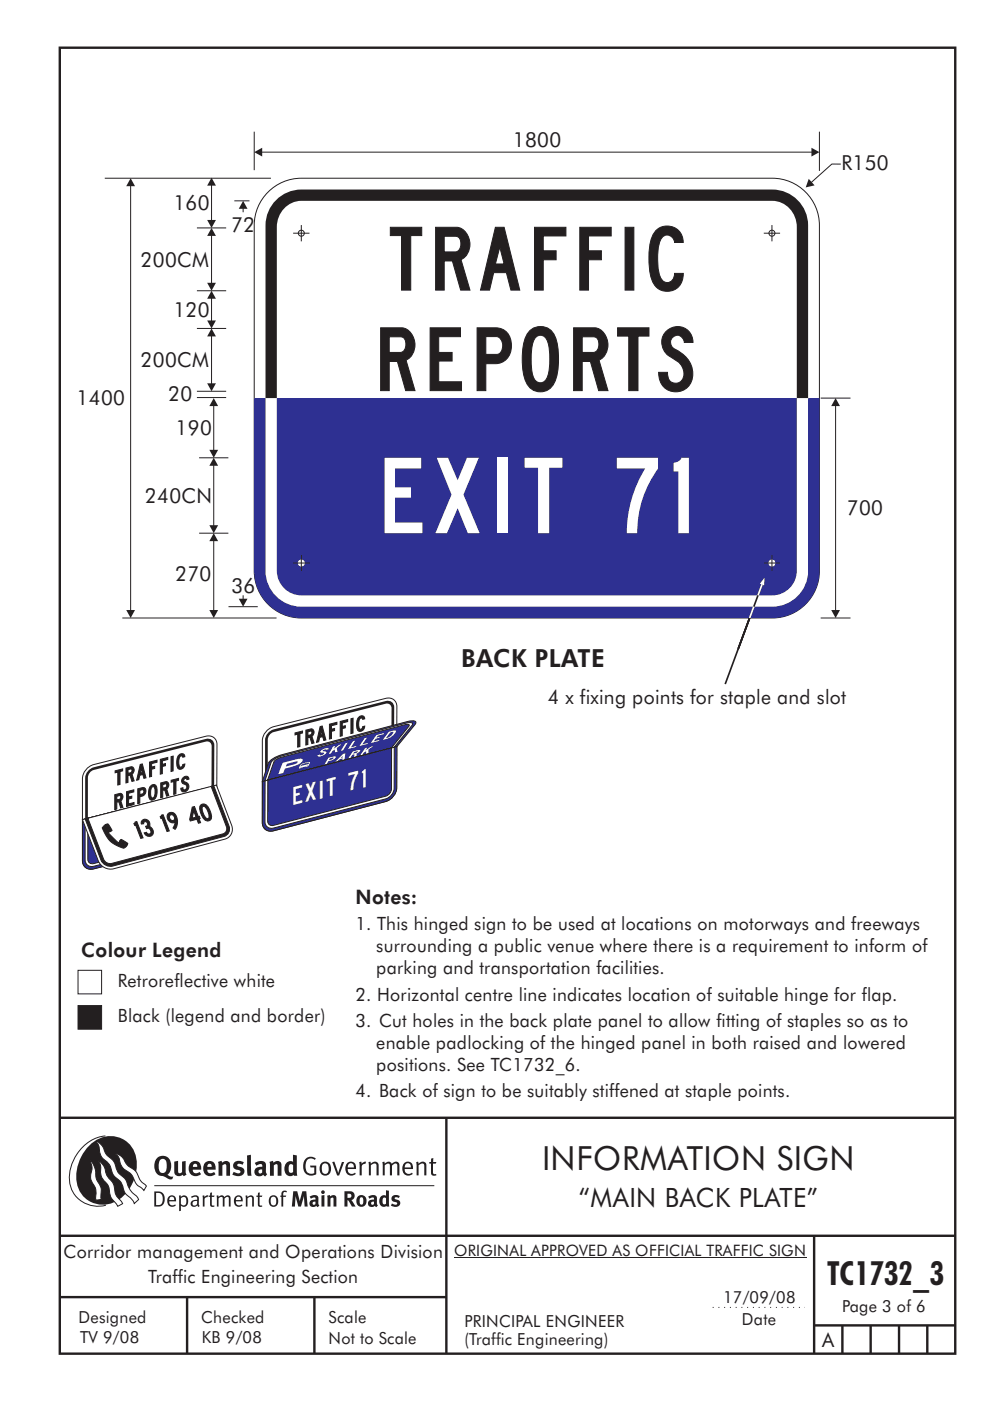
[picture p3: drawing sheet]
<svg xmlns="http://www.w3.org/2000/svg" width="210mm" height="297mm" viewBox="0 0 210 297" stroke-linecap="round" stroke-linejoin="round" font-family="sans-serif">
<g fill="none" stroke="#231f20" stroke-width=".51">
<path d="M12.7 10.1h189.9v276.9h-189.9zM12.7 237h189.8M94.7 236.9v50.1M12.7 262h190M12.7 275h82M39.7 275v12M66.7 275v12M172.7 262v25M172.7 281h30M178.7 281v6M184.7 281v6M190.7 281v6"/>
<path d="M196.7 281v6"/>
</g>
<path d="M151.2 277.2h19.5" fill="none" stroke="#231f20" stroke-width=".21" stroke-dasharray=".2 1" stroke-linecap="butt"/>
<path d="M96.3 266.7h74.7" fill="none" stroke="#231f20" stroke-width=".21"/>
<g fill="#231f20">
<path d="M64.9 245.6a1.61 1.61 0 0 1 2.1 0l-.2 .3a1.17 1.17 0 0 0-1.4-.2 1.17 1.17 0 0 0-.6 1.3 1.42 1.42 0 0 0 1.2 1.9l.7-.2v-1.2h-.8l-.1-.4h1.3v1.8a1.82 1.82 0 0 1-2.2 0 1.82 1.82 0 0 1-.6-2.1l.2-.7z" fill-rule="evenodd"/>
<path d="M68.2 246.5a1.77 1.77 0 0 0 .4 2.7 1.39 1.39 0 0 0 1.4-.5 1.39 1.39 0 0 0 .2-1.5 1.19 1.19 0 0 0-2-.7zM68.5 246.8a.83 .83 0 0 1 1 .1 .83 .83 0 0 1 .2 1 .75 .75 0 0 1-.6 1 .75 .75 0 0 1-.8-.8v-1z" fill-rule="evenodd"/>
<path d="M70.5 246.4l.4-.1 .8 2.4 .8-2.3h.5l-1.1 2.8h-.4z" fill-rule="evenodd"/>
<path d="M73.6 246.7a1.74 1.74 0 0 0 .5 2.5h.9l.5-.3-.2-.3a.89 .89 0 0 1-1.1 .2 .89 .89 0 0 1-.4-.9h1.7a1.15 1.15 0 0 0-.5-1.4 1.15 1.15 0 0 0-1.4 .2zM73.9 246.9a.67 .67 0 0 1 .9-.2 .67 .67 0 0 1 .3 .8h-1.3z" fill-rule="evenodd"/>
<path d="M76.2 246.4l.4-.1 .1 .4 .5-.4h.4l-.1 .5a.61 .61 0 0 0-.8 .6v1.8h-.4z" fill-rule="evenodd"/>
<path d="M78.1 246.4l.4-.1 .2 .4a.89 .89 0 0 1 .9-.4 .89 .89 0 0 1 .7 .7v2.2h-.4v-2.2l-.1-.2-.4-.1-.7 .4v2.1h-.5z" fill-rule="evenodd"/>
<path d="M81.1 246.4l.4-.1 .1 .4a.83 .83 0 0 1 .8-.4 .83 .83 0 0 1 .7 .5 .86 .86 0 0 1 .9-.5 .86 .86 0 0 1 .7 .7v2.2h-.4l-.1-2.3a.5 .5 0 0 0-.8 0l-.3 .2v2.1h-.4v-2.2l-.4-.3-.7 .4v2.1h-.4z" fill-rule="evenodd"/>
<path d="M85.7 246.7a1.74 1.74 0 0 0 .5 2.5h.9l.4-.3-.1-.3a.89 .89 0 0 1-1.1 .2 .89 .89 0 0 1-.5-.9h1.8a1.15 1.15 0 0 0-.5-1.4 1.15 1.15 0 0 0-1.4 .2zM86 246.9a.67 .67 0 0 1 .9-.2 .67 .67 0 0 1 .3 .8h-1.4z" fill-rule="evenodd"/>
<path d="M88.2 246.4l.5-.1 .1 .4a.89 .89 0 0 1 .9-.4 .89 .89 0 0 1 .7 .7v2.2h-.4v-2.2l-.1-.2-.3-.1-.8 .4v2.1h-.4z" fill-rule="evenodd"/>
<path d="M91.4 245.6l.5-.1v.9h.7l-.2 .3h-.6l.1 2.1 .1 .1h.5l.1 .3a.71 .71 0 0 1-1.2-.6v-1.9h-.3v-.3h.3z" fill-rule="evenodd"/>
<path d="M37 246.3l.8-.2v2a.46 .46 0 0 0 .2 .6 .46 .46 0 0 0 .6-.2v-2.2l.8-.2v2.4l.2 .5-.6 .4-.2-.3a1.03 1.03 0 0 1-1.2 .2 1.03 1.03 0 0 1-.6-1.1z" fill-rule="evenodd"/>
<path d="M40.4 246.6a1.64 1.64 0 0 0 0 2.3 1.64 1.64 0 0 0 2.3 0l-.4-.4a.78 .78 0 0 1-.9 .3 .78 .78 0 0 1-.5-.8h1.8a1.37 1.37 0 0 0-.6-1.6 1.37 1.37 0 0 0-1.7 .2zM41 246.9a.48 .48 0 0 1 .7-.1 .48 .48 0 0 1 .1 .6h-.9z" fill-rule="evenodd"/>
<path d="M43.5 246.6a1.65 1.65 0 0 0-.2 2 1.65 1.65 0 0 0 1.9 .7l.5-.4-.3-.4a.78 .78 0 0 1-.9 .3 .78 .78 0 0 1-.5-.8h1.7a1.37 1.37 0 0 0-.5-1.6 1.37 1.37 0 0 0-1.7 .2zM44.1 246.9a.48 .48 0 0 1 .6-.1 .48 .48 0 0 1 .2 .6h-.9z" fill-rule="evenodd"/>
<path d="M46.2 246.3l.8-.2 .1 .4a.95 .95 0 0 1 1-.3 .95 .95 0 0 1 .7 .8v2.3h-.8v-2.3l-.3-.2-.5 .3v2.2h-.8z" fill-rule="evenodd"/>
<path d="M49.6 246.5a1.73 1.73 0 0 1 2.1-.1l-.2 .6-.6-.2a.42 .42 0 0 0-.6 .2l.2 .3a1.23 1.23 0 0 1 1.4 1 1.47 1.47 0 0 1-2.3 .9l-.3-.2 .3-.6 .7 .3a.47 .47 0 0 0 .7-.3 .87 .87 0 0 0-1-.5l-.4-.2-.1-.4z" fill-rule="evenodd"/>
<path d="M54 246.6l.4 .6 .3-.2a.62 .62 0 0 1 .9 0v.4a1.21 1.21 0 0 0-1.3 .3 1.21 1.21 0 0 0-.2 1.3 1.19 1.19 0 0 0 1.7 .1l.5 .3 .4-.5-.3-.3v-1.4a.96 .96 0 0 0-1.3-1zM55 248l.6-.1v.7a.43 .43 0 0 1-.7 .1 .43 .43 0 0 1 .1-.7z" fill-rule="evenodd"/>
<path d="M57.1 246.3l.8-.2 .1 .4a.95 .95 0 0 1 1-.3 .95 .95 0 0 1 .7 .8v2.3h-.8v-2.3l-.3-.2-.5 .3v2.2h-.8z" fill-rule="evenodd"/>
<path d="M62.1 244.8l.1 1.5a1.29 1.29 0 0 0-1.4 .2 1.29 1.29 0 0 0-.5 1.3 1.24 1.24 0 0 0 .5 1.4 1.24 1.24 0 0 0 1.5-.1v.2h.8l-.1-4.3zM61.5 246.9l.4-.1 .3 .2v1.5l-.3 .1a.48 .48 0 0 1-.7-.4 1.52 1.52 0 0 1 .3-1.3z" fill-rule="evenodd"/>
<path d="M52.4 245l.8-.2 .2 4.5h-.8l-.1-.2z" fill-rule="evenodd"/>
</g>
<path d="M22.4 240.8a9 9 0 0 0-7.4 10.9 6.2 6.2 0 0 0 7.5 3.8M32.7 251.4h59.4" fill="none" stroke="#231f20" stroke-width=".21"/>
<path d="M19.1 242.7a5.7 5.7 0 0 1 6.5-1.4 5.7 5.7 0 0 1 3.4 5.7 8.6 8.6 0 0 1-6.2 8.3 5.7 5.7 0 0 1-6.6-7 9.9 9.9 0 0 1 2.9-5.6z" fill-rule="evenodd" fill="#231f20"/>
<path d="M24.4 244.5a3.1 3.1 0 0 1 2.3 2.2l.8 .7a3.2 3.2 0 0 1 2 2.4l.4 .6 1.2 1.1-.6 .9-.2-.3a3.5 3.5 0 0 1-1.9-2.1 3.8 3.8 0 0 0-2.1-2.1 3.5 3.5 0 0 1-1-2.3zM20.4 241.9a3.4 3.4 0 0 1 1.9 2.5l.7 .8a3.3 3.3 0 0 1 1.7 2.6 4.4 4.4 0 0 0 1.7 2l.3 .3a6.1 6.1 0 0 0 2.4 3.7l.3 .5-.9 .9a6.1 6.1 0 0 0-2-2.2l-.3-.8a3.6 3.6 0 0 0-1.9-2.8l-.6-1a3.6 3.6 0 0 0-1.9-2.8 3.7 3.7 0 0 1-.8-2.4zM21 246.1a3.4 3.4 0 0 1 1.5 2.7l.6 1a3.8 3.8 0 0 1 1.3 3.1l.4 .7 1.2 1.6-1 .6-.5-.8a3.2 3.2 0 0 1-1.3-2.8 4.3 4.3 0 0 0-1.4-2.2 4.7 4.7 0 0 1-.5-2.9zM19.2 246.1a5.1 5.1 0 0 1 1.2 3.7l.3 .7a3.1 3.1 0 0 1 .7 3l.1 .8-1.2 .2v-.8a3.5 3.5 0 0 0-.9-3.2 3.6 3.6 0 0 1 .1-2.6z" fill-rule="evenodd" fill="#fff" stroke="#231f20" stroke-width=".21"/>
<g fill="#231f20">
<path d="M33.3 245.5a2.51 2.51 0 0 0 .5 3.7l.7 .1a2.79 2.79 0 0 0 2 .7l.3-.5h-.6l-.7-.4a2.56 2.56 0 0 0 0-3.8 1.83 1.83 0 0 0-2.2 .2zM34 245.9a.87 .87 0 0 1 1 0 .87 .87 0 0 1 .4 .9v.4a1.17 1.17 0 0 1-.9 1.5l-.3-.1a2.38 2.38 0 0 1-.2-2.7z" fill-rule="evenodd"/>
<path d="M33.1 252.9v2.6a1.12 1.12 0 0 0 1.2-.3 1.12 1.12 0 0 0 .2-1.2l-.1-.5-.3-.4zM32.7 252.6h1.1a1.67 1.67 0 0 1 1.1 1.7 1.67 1.67 0 0 1-1.2 1.5h-1zM36 253.9l-.1 .5h1.1a.55 .55 0 0 0-.3-.6 .55 .55 0 0 0-.7 .1zM35.8 253.7a.95 .95 0 0 1 1.1-.1 .95 .95 0 0 1 .4 1.1h-1.4a.72 .72 0 0 0 .4 .8 .72 .72 0 0 0 .9-.2l.1 .3a1.15 1.15 0 0 1-1.5 0 1.15 1.15 0 0 1-.3-1.5zM38.4 254.1v1.2a.7 .7 0 0 0 .9 .1 .7 .7 0 0 0 .2-.9 .61 .61 0 0 0-.4-.7 .61 .61 0 0 0-.7 .3zM38 253.5l.3-.1v.4a.95 .95 0 0 1 1.3-.2 .95 .95 0 0 1 .3 1.2 .92 .92 0 0 1-.5 1 .92 .92 0 0 1-1-.2v1.1l-.4 .1zM40.9 254.8a.5 .5 0 0 0 .2 .8 .5 .5 0 0 0 .7-.4v-.6zM40.5 253.7a1 1 0 0 1 1.7 .3v1.4l.2 .2-.2 .3-.4-.3a.78 .78 0 0 1-1.3-.1 .78 .78 0 0 1 .8-1.1h.5a.58 .58 0 0 0-.3-.7 .58 .58 0 0 0-.7 .3zM42.9 253.5l.4-.1 .1 .4 .3-.3 .5-.1-.2 .4a.52 .52 0 0 0-.6 .6v1.4h-.4zM44.6 252.9l.4-.1-.1 .7h.6l-.1 .3h-.5v1.5a.35 .35 0 0 0 .5 .3l.1 .2a.57 .57 0 0 1-.6 .1 .57 .57 0 0 1-.3-.5v-1.6h-.3v-.3h.3zM45.9 253.5l.4-.1 .1 .4 .2-.2a.64 .64 0 0 1 1 .2 .7 .7 0 0 1 .7-.4 .7 .7 0 0 1 .6 .7v1.7h-.4v-1.7l-.3-.3-.6 .3v1.7h-.3v-1.6a.38 .38 0 0 0-.3-.5 .38 .38 0 0 0-.5 .2l-.1 .2v1.7h-.4zM50.2 253.9l-.2 .5h1.1a.55 .55 0 0 0-.2-.6 .55 .55 0 0 0-.7 .1zM49.9 253.7a.95 .95 0 0 1 1.2-.1 .95 .95 0 0 1 .4 1.1h-1.5a.72 .72 0 0 0 .4 .8 .72 .72 0 0 0 .9-.2l.1 .3a1.15 1.15 0 0 1-1.5 0 1.15 1.15 0 0 1-.2-1.5zM52.1 253.5l.3-.1 .1 .4a.72 .72 0 0 1 .8-.4 .72 .72 0 0 1 .6 .6v1.8h-.4v-1.6a.45 .45 0 0 0-.3-.5 .45 .45 0 0 0-.6 .3l-.1 .1v1.7h-.4zM54.7 252.9l.4-.1v.7h.5l-.1 .3h-.4v1.5a.35 .35 0 0 0 .5 .3v.2a.57 .57 0 0 1-.6 .1 .57 .57 0 0 1-.3-.5v-1.6h-.3v-.3h.3zM57.6 253.9l-.2 .7a.65 .65 0 0 0 .2 .8 .65 .65 0 0 0 .9-.2l.1-.1a.93 .93 0 0 0-.8-1.4zM57.3 253.7a1.12 1.12 0 0 1 1.4 .1 1.12 1.12 0 0 1 .2 1.4 1.01 1.01 0 0 1-1.2 .6 1.01 1.01 0 0 1-.7-1.2zM59.9 252.6l.5-.2 .5 .2-.2 .2-.3-.1-.3 .2v.6h.6l-.1 .3h-.5v2h-.4v-2h-.2v-.3h.2zM62.2 252.6l-.3 3.2h.6l.2-2.3 .6 2.3h.5l.7-2.3 .1 2.3h.7l-.3-3.2h-.9l-.5 2.1-.6-2.1zM65.7 253.7l.2 .5a.51 .51 0 0 1 .6-.4 .51 .51 0 0 1 .4 .4v.1a.88 .88 0 0 0-1.1 .4 .88 .88 0 0 0 .2 1.1 .9 .9 0 0 0 1.1-.2l.3 .3 .3-.3-.2-.3v-1.1a.87 .87 0 0 0-.5-.8 .87 .87 0 0 0-.9 .1zM66.4 254.8h.5v.5l-.2 .1h-.2l-.2-.1zM68.2 253.5v2.3h.6v-2.4zM68.1 252.8a.4 .4 0 0 0 .8 0 .4 .4 0 0 0-.8 0zM69.4 253.5l.1 2.3h.6v-1.7a.33 .33 0 0 1 .4-.2 .33 .33 0 0 1 .2 .4v1.5h.7v-1.7a.75 .75 0 0 0-.6-.7 .75 .75 0 0 0-.8 .3l-.1-.3zM73.1 252.6v3.2h.6v-1.3l.3 .2 .6 1.1h.8l-.9-1.4a.94 .94 0 0 0 .7-1 .94 .94 0 0 0-.9-.8zM73.7 253.1a.51 .51 0 0 1 .7 .1 .51 .51 0 0 1-.2 .7l-.5 .1zM75.9 253.7a1.19 1.19 0 0 0-.1 1.7 1.19 1.19 0 0 0 1.7 0 1.19 1.19 0 0 0 0-1.6 1.19 1.19 0 0 0-1.6-.1zM76.5 253.9l.2-.1a.99 .99 0 0 1 0 1.6 1.06 1.06 0 0 1-.2-1.5zM78.1 253.7l.3 .5a.51 .51 0 0 1 .5-.4 .51 .51 0 0 1 .4 .4v.1a.88 .88 0 0 0-1.1 .4 .88 .88 0 0 0 .2 1.1 .9 .9 0 0 0 1.1-.2l.3 .3 .4-.3-.2-.3v-1.1a.87 .87 0 0 0-.5-.8 .87 .87 0 0 0-1 .1zM78.8 254.8h.5v.5l-.1 .1h-.3l-.2-.1zM81.9 252.4v1.1a1.2 1.2 0 0 0-1.4 .6 1.2 1.2 0 0 0 .2 1.4l.5 .4 .8-.2v.1h.6l-.1-3.3zM81.4 253.9l.5 .2-.1 1.1a.46 .46 0 0 1-.6 0 .46 .46 0 0 1-.1-.5zM83.3 253.6a.79 .79 0 0 0-.2 .9 .79 .79 0 0 0 .9 .4 .33 .33 0 0 1 .1 .5 .33 .33 0 0 1-.5 0l-.5-.2-.2 .4a1.15 1.15 0 0 0 1.2 .3 1.15 1.15 0 0 0 .8-1 1.49 1.49 0 0 0-1.2-.8 .4 .4 0 0 1 .3-.3 .4 .4 0 0 1 .4 .1l.2 .1 .2-.4a1.47 1.47 0 0 0-1.5 0z" fill-rule="evenodd"/>
</g>
<path d="M16.5 213.2h5v5h-5z" fill-rule="evenodd" fill="#231f20" stroke="#231f20" stroke-width=".21"/>
<g fill="#fff" stroke="#231f20" stroke-width=".21">
<path d="M16.5 205.7h5v5h-5z" fill-rule="evenodd"/>
<path d="M56.5 155a4.1 4.1 0 0 1 2.6-1.2l20.6-5.2a6.4 6.4 0 0 1 3.3-.5 1.73 1.73 0 0 1 1.2 1.7l-.1 15.3a5.7 5.7 0 0 1-.5 3.5 3.8 3.8 0 0 1-2.9 1.6l-20.5 5.4a6.6 6.6 0 0 1-3.4 .5 1.72 1.72 0 0 1-1.2-1.7v-15.4a5.8 5.8 0 0 1 .6-3.6z" fill-rule="evenodd"/>
</g>
<path d="M57.1 155.1a7 7 0 0 1 3.1-1l19.5-4.9a5.9 5.9 0 0 1 3-.6 1.53 1.53 0 0 1 .9 2v8l-27.4 7v-8.1a2.6 2.6 0 0 1 .9-2.4z" fill-rule="evenodd" fill="#231f20"/>
<path d="M57.3 155.7l.7-.5 23.8-6a.95 .95 0 0 1 1.2 1v9.2l-26.2 6.8v-8.7a2.11 2.11 0 0 1 .5-1.8z" fill-rule="evenodd" fill="#fff"/>
<g fill="#231f20">
<path d="M62.6 155.4l1.6-.4v.4l-.6 .2v2.7l-.5 .1v-2.7l-.5 .1z"/>
<path d="M69.9 153.5l1.6-.4v.5l-1.2 .3v.7l.7-.2v.5l-.7 .2v1.5l-.4 .1z"/>
<path d="M72.2 153l1.5-.4v.4l-1.1 .3v.7l.6-.1v.4l-.6 .2v1.5l-.4 .1z"/>
<path d="M74.4 152.4l.5-.1v3.1l-.5 .1z"/>
<path d="M76.1 152l.5-.2a.59 .59 0 0 1 .8 .6l-.5 .1-.2-.3a1.22 1.22 0 0 0-.6 1.6l.2 .7 .3 .1 .3-.5 .5-.2a.88 .88 0 0 1-.9 1.1 .88 .88 0 0 1-.9-1v-.4a2.13 2.13 0 0 1 .5-1.6z"/>
<path d="M64.9 154.8l.5-.1a.81 .81 0 0 1 1.2 .3 .81 .81 0 0 1-.4 1.1l.4 1.4-.5 .1-.4-1.3h-.2l-.2 .1v1.5l-.4 .1zM65.3 155.2v.7a.63 .63 0 0 0 .7-.2 .63 .63 0 0 0 0-.7z"/>
<path d="M68.1 155l-.2 .9 .4-.1zM67.9 154l.4-.1 .8 3-.4 .1-.2-.8-.7 .1-.2 1-.5 .1z"/>
</g>
<path d="M62.6 155.4l1.6-.4v.4l-.6 .2v2.7l-.5 .1v-2.7l-.5 .1zM64.9 154.8l.5-.1a.81 .81 0 0 1 1.2 .3 .81 .81 0 0 1-.4 1.1l.4 1.4-.5 .1-.4-1.3h-.2l-.2 .1v1.5l-.4 .1zM65.3 155.2l.2-.1a.44 .44 0 0 1 .7 .2 .44 .44 0 0 1-.5 .5l-.4 .1zM67.9 154l.4-.1 .8 3-.4 .1-.2-.8-.7 .1-.2 1-.5 .1zM68.1 155l.2 .8-.4 .1zM69.9 153.5l1.6-.4v.5l-1.2 .3v.7l.7-.2v.5l-.7 .2v1.5l-.4 .1zM72.2 153l1.5-.4v.4l-1.1 .3v.7l.6-.1v.4l-.6 .2v1.5l-.4 .1zM74.4 152.4l.5-.1v3.1l-.5 .1zM76.1 152l.5-.2a.59 .59 0 0 1 .8 .6l-.5 .1-.2-.3a1.22 1.22 0 0 0-.6 1.6l.2 .7 .3 .1 .3-.5 .5-.2a.88 .88 0 0 1-.9 1.1 .88 .88 0 0 1-.9-1v-.4a2.13 2.13 0 0 1 .5-1.6z" fill="none" stroke="#231f20" stroke-width=".21"/>
<g fill="#231f20">
<path d="M65.7 159.6l1.5-.4v.5l-1.1 .3v.8l.7-.2v.4l-.7 .2v1l1.2-.3v.5l-1.6 .4z"/>
<path d="M75.2 157.2l1.5-.4v.4l-.5 .2v2.7l-.5 .1v-2.7l-.5 .1z"/>
<path d="M63.2 160.3l.5-.2a.81 .81 0 0 1 1.2 .3 .81 .81 0 0 1-.4 1.2l.4 1.4-.4 .1-.5-1.3h-.2l-.2 .1v1.4l-.4 .1zM63.6 160.6v.8a.63 .63 0 0 0 .7-.2 .63 .63 0 0 0 .1-.7z"/>
<path d="M68.1 159l.6-.1a.74 .74 0 0 1 1 0 .74 .74 0 0 1 0 1 1.51 1.51 0 0 1-1.2 .8v1.4l-.4 .1zM68.5 159.4v.9a.64 .64 0 0 0 .7-.3 .64 .64 0 0 0 0-.7z"/>
<path d="M70.9 158.3l.8-.2a2.32 2.32 0 0 1 .2 2.9 .78 .78 0 0 1-1 .4 .78 .78 0 0 1-.5-.9v-.5a2.1 2.1 0 0 1 .5-1.7zM71 158.7l-.2 .7v1l.2 .5 .3 .1a1.97 1.97 0 0 0 .2-2.4z"/>
<path d="M72.9 157.8l.6-.1a.81 .81 0 0 1 1.1 .2 .81 .81 0 0 1-.4 1.2l.5 1.4-.5 .1-.4-1.3-.4 .1v1.4l-.5 .1zM73.4 158.1v.8a.62 .62 0 0 0 .7-.2 .62 .62 0 0 0 0-.7z"/>
</g>
<path d="M65.7 159.6l1.5-.4v.5l-1.1 .3v.8l.7-.2v.4l-.7 .2v1l1.2-.3v.5l-1.6 .4zM68.1 159l.6-.1a.74 .74 0 0 1 1 0 .74 .74 0 0 1 0 1 1.51 1.51 0 0 1-1.2 .8v1.4l-.4 .1zM68.5 159.4l.4-.1a.45 .45 0 0 1 .5 .4 .45 .45 0 0 1-.5 .5l-.4 .1zM70.9 158.3l.8-.2a2.32 2.32 0 0 1 .2 2.9 .78 .78 0 0 1-1 .4 .78 .78 0 0 1-.5-.9v-.5a2.1 2.1 0 0 1 .5-1.7zM71 158.7l.5-.1 .2 1.1a.96 .96 0 0 1-.7 1.2l-.2-1zM72.9 157.8l.6-.1a.81 .81 0 0 1 1.1 .2 .81 .81 0 0 1-.4 1.2l.5 1.4-.5 .1-.4-1.3-.4 .1v1.4l-.5 .1zM73.4 158.1h.2a.43 .43 0 0 1 .7 .2 .43 .43 0 0 1-.6 .5l-.3 .1zM75.2 157.2l1.5-.4v.4l-.5 .2v2.7l-.5 .1v-2.7l-.5 .1zM63.2 160.3l.5-.2a.81 .81 0 0 1 1.2 .3 .81 .81 0 0 1-.4 1.2l.4 1.4-.4 .1-.5-1.3h-.2l-.2 .1v1.4l-.4 .1zM63.6 160.6h.2a.44 .44 0 0 1 .7 .2 .44 .44 0 0 1-.5 .5l-.4 .1z" fill="none" stroke="#231f20" stroke-width=".21"/>
<path d="M55.6 165.7l28.5-7.3" fill="none" stroke="#231f20" stroke-width=".21" stroke-dasharray=".6 .3" stroke-linecap="butt"/>
<g fill="#fff">
<path d="M63.8 160.3l1.9-.5-.1 .3-1.4 .3-.2 .5 .8-.2a.52 .52 0 0 1-.7 .4l-.2 .1-.3 .5 1.4-.3-.1 .2-2 .5z"/>
<path d="M66.6 159.6l.6-.2 .2 .5 .8-.8 .6-.1-1.3 1.1 .4 .7-.6 .2-.3-.5-.8 .8-.6 .1 1.3-1.1z"/>
<path d="M69.9 158.7l.5-.1-.4 .7a1.69 1.69 0 0 1-1.2 1.3z"/>
<path d="M71.3 158.3l2.1-.5-.4 .3a.76 .76 0 0 0-.8 .7l-.3 .5a.81 .81 0 0 1-.9 .7l.9-1.6-.7 .2z"/>
<path d="M76.4 157l2.3-.6-1.9 1.6-.6 .7-.6 .1 .9-.9 1.3-1-1.6 .4z"/>
<path d="M79.4 156.3l1-.4-.6 .8a2.24 2.24 0 0 1-1.4 1.4l1.1-1.6h-.2z"/>
</g>
<path d="M82.6 157.6l.4-.1zM83 157.3l-.4 .5M83.2 157.4l-.8 .3M58.2 164l.3-.1zM58.5 163.7l-.2 .4M58.8 163.8l-.8 .2" fill="none" stroke="#fff" stroke-width=".21"/>
<path d="M57.1 161.5l.3-.3a15.6 15.6 0 0 1 5.7-2.1l22.4-5.9a3.2 3.2 0 0 1 2.7-.1l-.2 .6-3.1 3.8a2.6 2.6 0 0 1-2.3 1.2l-27 7z" fill-rule="evenodd" fill="#2e3092" stroke="#231f20" stroke-width=".21"/>
<path d="M57.6 161.4l.3-.2a14 14 0 0 1 5.1-1.8l22.3-5.9a2.85 2.85 0 0 1 2.1-.2 1.78 1.78 0 0 1-.8 1.5l-2.3 2.8a2.51 2.51 0 0 1-2.3 1.2l-25.8 6.8z" fill-rule="evenodd" fill="#fff" stroke="#231f20" stroke-width=".21"/>
<path d="M58.2 161.3l1.4-.7 26.3-6.9 .8-.1a.87 .87 0 0 1-.5 1l-2.5 3.2a2 2 0 0 1-1.5 1l-25.5 6.6z" fill-rule="evenodd" fill="#2e3092" stroke="#231f20" stroke-width=".21"/>
<g fill="#fff">
<path d="M68.1 159.1l.9-.4 .6-.1v.3h-.7l-.5 .3 .8 .3a1.63 1.63 0 0 1-1.8 .8v-.2l.5-.1v.2l.3-.1 .5-.3-.1-.2-.6-.1z"/>
<path d="M70.6 158.3l.5-.2-.3 .7 1.1-.9 .5-.1-.5 .4a.57 .57 0 0 0-.5 .3 .57 .57 0 0 0 .1 .6l.1 .3-.5 .1-.1-.6-.5 .4-.3 .4-.5 .2z"/>
<path d="M73.3 157.6l.5-.1-.7 1a.75 .75 0 0 1-.8 .7z"/>
<path d="M74.8 157.2l.5-.2-.9 1.5 1.2-.3-.1 .2-1.7 .4z"/>
<path d="M77.3 156.5l.5-.1-1 1.4 1.3-.3-.2 .2-1.7 .5z"/>
<path d="M79.8 155.9l1.7-.5-.2 .3-.6 .1a.85 .85 0 0 0-.9 .6l.8-.2-.4 .3a.86 .86 0 0 0-.9 .7l1.2-.3-.2 .2-1.7 .4z"/>
<path d="M77.4 158.6l.5-.1-.4 .6 1.1-.8 .6-.1-.6 .4a.76 .76 0 0 0-.5 1.1l-.4 .1v-.6l-.9 .9-.4 .1z"/>
<path d="M82.5 155.2l1.4-.3a2.45 2.45 0 0 1-2.2 1.8l-.5 .2zM82.8 155.3l-1 1.2a2.1 2.1 0 0 0 1.7-1.3z"/>
<path d="M69.6 160.7l1.3-.3 .3 .1a2.23 2.23 0 0 1-1.6 .9l-.3 .6-.5 .1zM70 160.8l-.3 .4 .8-.2 .2-.4z"/>
<path d="M72.2 160.7l.5-.1v-.3zM72.6 160.1l.6-.4-.1 1.3-.5 .1 .1-.3-.7 .2-.5 .4-.4 .1z"/>
<path d="M74.8 159.3l1.1-.3 .5 .1-.2 .3-.6 .4v.6l-.5 .1 .1-.6a.89 .89 0 0 0-.9 .8l-.5 .1zM75.1 159.4l-.2 .4 .7-.2 .3-.3z"/>
</g>
<path d="M60 161.7l3.2-.8h.7l.3 .1-.1 .5-.6 .5-2.5 .8a.69 .69 0 0 0-.8 .8l-.1 .3-1.1 .3zM60.9 161.9l-.3 .6 2.1-.5 .5-.5-.4-.1zM63.8 162.1l-.4 .8 1.7-.4 .3-.1 .3-.8-.8 .1zM65.1 162.3l.2-.1zM63.7 162.6h.2zM64 162.1l1.5-.4-.1 .3-1.6 .4zM64.3 161.9l1-.3z" fill-rule="evenodd" fill="#fff"/>
<path d="M55.7 165.7l28.5-7.4v8.7a3.3 3.3 0 0 1-2.4 2.9l-23.8 6.2a1.77 1.77 0 0 1-2.4-1.7z" fill-rule="evenodd" fill="#2e3092" stroke="#231f20" stroke-width=".21"/>
<path d="M56.2 165.6l27.4-7.2v8.7a2.52 2.52 0 0 1-1.8 2.3l-23.8 6.2a1.35 1.35 0 0 1-1.8-1.4z" fill-rule="evenodd" fill="#fff" stroke="#231f20" stroke-width=".21"/>
<path d="M56.8 165.4l26.3-6.8-.1 8.7a1.71 1.71 0 0 1-1.2 1.5l-23.8 6.2a.93 .93 0 0 1-1.2-.9z" fill-rule="evenodd" fill="#2e3092" stroke="#231f20" stroke-width=".21"/>
<path d="M56.4 41.2a10 10 0 0 1 7.5-3.4h99.9a10 10 0 0 1 10 10v73.2a10 10 0 0 1-10 10h-99.9a10 10 0 0 1-10-10v-73.2a9.9 9.9 0 0 1 2.5-6.6z" fill-rule="evenodd" fill="#fff" stroke="#231f20" stroke-width=".21"/>
<path d="M58.9 42.1a7.6 7.6 0 0 1 5-1.9h99.9a7.6 7.6 0 0 1 7.6 7.6v36.6h-115.1v-36.6a7.6 7.6 0 0 1 2.6-5.7z" fill-rule="evenodd" fill="#231f20"/>
<path d="M60.2 44.2a5 5 0 0 1 3.7-1.6h99.9a5.4 5.4 0 0 1 5.2 5.5v39.2h-110.3v-39.2a5.8 5.8 0 0 1 1.5-3.9z" fill-rule="evenodd" fill="#fff"/>
<path d="M22.2 37.8h35.3M53.9 27.9v8.2M55.5 32.3h116.8" fill="none" stroke="#231f20" stroke-width=".21"/>
<g fill="#231f20">
<path d="M53.9 32.3l1.7-1v1.9z"/>
<path d="M172.1 31.3l1.7 1-1.7 .9z"/>
</g>
<path d="M173.8 27.9v8.3M178.3 34.8h-1.9l-4.4 3.9" fill="none" stroke="#231f20" stroke-width=".21"/>
<path d="M171.5 37.9l1.3 1.4-1.9 .4z" fill="#231f20"/>
<path d="M41.8 84.3h6.2" fill="none" stroke="#231f20" stroke-width=".21"/>
<path d="M161.6 123.9l-5 13.5" fill="none" stroke="#231f20" stroke-width=".35"/>
<path d="M162.2 122.5l-.1 1.6-.9-.3z" fill="#231f20"/>
<path d="M159.9 128.6l-.9 2.4M161.6 123.9l-.8 2.3" fill="none" stroke="#231f20" stroke-width=".35"/>
<path d="M162.2 122.5l-.1 1.6-.9-.3z" fill="#231f20"/>
<path d="M41.8 48.3h6.2M41.8 69.6h6.2M44.9 71.2v10.2" fill="none" stroke="#231f20" stroke-width=".21"/>
<g fill="#231f20">
<path d="M44.9 69.6l.9 1.7h-1.9z"/>
<path d="M43.9 81.3h1.9l-.9 1.7z"/>
</g>
<path d="M41.8 61.6h6.2M44.9 63.2v4.9" fill="none" stroke="#231f20" stroke-width=".21"/>
<g fill="#231f20">
<path d="M43.9 67.9h1.9l-.9 1.7z"/>
<path d="M44.9 61.6l.9 1.7h-1.9z"/>
</g>
<path d="M44.9 49.9v10.2" fill="none" stroke="#231f20" stroke-width=".21"/>
<g fill="#231f20">
<path d="M44.9 48.3l.9 1.7h-1.9z"/>
<path d="M43.9 60h1.9l-.9 1.6z"/>
</g>
<path d="M49.7 42.6h3.2M51.6 44.1v.9" fill="none" stroke="#231f20" stroke-width=".21"/>
<path d="M51.6 42.6l.9 1.7h-1.9z" fill="#231f20"/>
<path d="M44.9 39.2v7.6" fill="none" stroke="#231f20" stroke-width=".21"/>
<g fill="#231f20">
<path d="M43.9 46.6h1.9l-.9 1.7z"/>
<path d="M44.9 37.7l.9 1.7h-1.9z"/>
</g>
<path d="M27.7 39.3v90.2" fill="none" stroke="#231f20" stroke-width=".21"/>
<g fill="#231f20">
<path d="M26.8 129.3h1.8l-.9 1.7z"/>
<path d="M27.7 37.8l.9 1.7h-1.8z"/>
</g>
<g fill="none" stroke="#231f20" stroke-width=".21">
<path d="M62.2 49.4h3.4M63.9 47.7v3.5M162 49.4h3.5M163.7 47.7v3.5M41.8 83h6.2"/>
<circle cx="63.9" cy="49.4" r=".64"/>
<circle cx="163.7" cy="49.4" r=".64"/>
</g>
<path d="M159 131l-2.5 6.7" fill="none" stroke="#231f20" stroke-width=".35"/>
<path d="M53.9 84.4h119.9v36.6a10 10 0 0 1-10 10h-99.9a10 10 0 0 1-10-10z" fill-rule="evenodd" fill="#2e3092"/>
<path d="M56.3 84.4h115.1v36.6a7.6 7.6 0 0 1-7.6 7.6h-99.9a7.6 7.6 0 0 1-7.6-7.6z" fill-rule="evenodd" fill="#fff"/>
<path d="M58.7 84.4h110.3v36.6a5.2 5.2 0 0 1-5.2 5.2h-99.9a5.2 5.2 0 0 1-5.2-5.2z" fill-rule="evenodd" fill="#2e3092"/>
<path d="M25.9 131h32.8M48.5 128.6h6.2" fill="none" stroke="#231f20" stroke-width=".21"/>
<path d="M161.6 123.9l-5 13.5" fill="none" stroke="#231f20" stroke-width=".35"/>
<path d="M162.2 122.5l-.1 1.6-.9-.3z" fill="#231f20"/>
<path d="M159 131l-5.2 14" fill="none" stroke="#231f20" stroke-width=".35"/>
<path d="M159.9 128.6l-.9 2.4M161.6 123.9l-.8 2.3" fill="none" stroke="#fff" stroke-width=".35"/>
<path d="M162.2 122.5l-.1 1.6-.9-.3z" fill="#fff"/>
<path d="M42.2 113h6.2M45.3 114.6v14.9" fill="none" stroke="#231f20" stroke-width=".21"/>
<g fill="#231f20">
<path d="M44.4 129.3h1.9l-1 1.7z"/>
<path d="M45.3 113l1 1.7h-1.9z"/>
</g>
<path d="M42.2 97.1h6.2M45.3 98.6v12.9" fill="none" stroke="#231f20" stroke-width=".21"/>
<g fill="#231f20">
<path d="M45.3 97.1l1 1.7h-1.9z"/>
<path d="M44.4 111.4h1.9l-1 1.6z"/>
</g>
<path d="M51.6 126.2v.9" fill="none" stroke="#231f20" stroke-width=".21"/>
<path d="M50.6 126.9h1.9l-.9 1.7z" fill="#231f20"/>
<path d="M45.3 86v9.5" fill="none" stroke="#231f20" stroke-width=".21"/>
<g fill="#231f20">
<path d="M45.3 84.4l1 1.7h-1.9z"/>
<path d="M44.4 95.4h1.9l-1 1.7z"/>
</g>
<path d="M177.2 86v43.5" fill="none" stroke="#231f20" stroke-width=".21"/>
<g fill="#231f20">
<path d="M176.3 129.3h1.9l-1 1.7z"/>
<path d="M177.2 84.4l1 1.7h-1.9z"/>
</g>
<path d="M174.1 84.4h6.3M62.2 119.4h3.4M63.9 117.6v3.5M162 119.4h3.5M163.7 117.6v3.5M174.1 131h6.3" fill="none" stroke="#231f20" stroke-width=".21"/>
<g fill="#fff" stroke="#fff" stroke-width=".21">
<circle cx="63.9" cy="119.4" r=".64"/>
<circle cx="163.7" cy="119.4" r=".64"/>
</g>
<path d="M18.4 163a4.1 4.1 0 0 1 2.6-1.2l20.5-5.2a6.4 6.4 0 0 1 3.4-.5 1.73 1.73 0 0 1 1.1 1.8v15.2a5.7 5.7 0 0 1-.6 3.5 3.8 3.8 0 0 1-2.9 1.7l-20.4 5.3a6.6 6.6 0 0 1-3.4 .6 1.72 1.72 0 0 1-1.2-1.7v-15.5a5.8 5.8 0 0 1 .5-3.5z" fill-rule="evenodd" fill="#fff" stroke="#231f20" stroke-width=".21"/>
<path d="M19 163.2a7 7 0 0 1 3.1-1.1l19.4-4.9a5.9 5.9 0 0 1 3.1-.5 1.53 1.53 0 0 1 .9 1.9l-.1 8-27.3 7v-8a2.6 2.6 0 0 1 .9-2.4z" fill-rule="evenodd" fill="#231f20"/>
<path d="M19.2 163.7l.7-.5 23.8-6a.95 .95 0 0 1 1.2 1v9.2l-26.3 6.8v-8.7a2.11 2.11 0 0 1 .6-1.8z" fill-rule="evenodd" fill="#fff"/>
<g fill="#231f20">
<path d="M24.4 163.4l1.6-.4v.4l-.5 .2v2.7l-.5 .1v-2.7l-.6 .1z"/>
<path d="M31.7 161.6l1.6-.4v.4l-1.1 .3v.7l.6-.1v.4l-.6 .2v1.5l-.5 .1z"/>
<path d="M34 161l1.6-.4v.4l-1.2 .3v.8l.7-.2v.4l-.7 .2v1.5l-.4 .1z"/>
<path d="M36.3 160.4l.4-.1v3.1l-.4 .2z"/>
<path d="M38 160l.4-.2a.59 .59 0 0 1 .8 .6l-.4 .1-.2-.2a1.22 1.22 0 0 0-.7 1.6l.2 .7h.3l.4-.5 .4-.1a.88 .88 0 0 1-.8 1.1 .88 .88 0 0 1-.9-1v-.5a2.13 2.13 0 0 1 .5-1.6z"/>
<path d="M26.7 162.8l.5-.1a.81 .81 0 0 1 1.2 .3 .81 .81 0 0 1-.4 1.1l.5 1.5-.5 .1-.4-1.4-.2 .1h-.2l-.1 1.5-.4 .1zM27.2 163.2v.8a.63 .63 0 0 0 .6-.2 .63 .63 0 0 0 .1-.7z"/>
<path d="M30 163l-.3 .9 .5-.1zM29.7 162.1l.5-.1 .8 2.9-.5 .1-.2-.8-.6 .2-.3 .9-.4 .1z"/>
</g>
<path d="M24.4 163.4l1.6-.4v.4l-.5 .2v2.7l-.5 .1v-2.7l-.6 .1zM26.7 162.8l.5-.1a.81 .81 0 0 1 1.2 .3 .81 .81 0 0 1-.4 1.1l.5 1.5-.5 .1-.4-1.4-.2 .1h-.2l-.1 1.5-.4 .1zM27.2 163.2l.1-.1a.44 .44 0 0 1 .8 .3 .44 .44 0 0 1-.6 .5l-.3 .1zM29.7 162.1l.5-.1 .8 2.9-.5 .1-.2-.8-.6 .2-.3 .9-.4 .1zM30 163l.2 .8-.5 .1zM31.7 161.6l1.6-.4v.4l-1.1 .3v.7l.6-.1v.4l-.6 .2v1.5l-.5 .1zM34 161l1.6-.4v.4l-1.2 .3v.8l.7-.2v.4l-.7 .2v1.5l-.4 .1zM36.3 160.4l.4-.1v3.1l-.4 .2zM38 160l.4-.2a.59 .59 0 0 1 .8 .6l-.4 .1-.2-.2a1.22 1.22 0 0 0-.7 1.6l.2 .7h.3l.4-.5 .4-.1a.88 .88 0 0 1-.8 1.1 .88 .88 0 0 1-.9-1v-.5a2.13 2.13 0 0 1 .5-1.6z" fill="none" stroke="#231f20" stroke-width=".21"/>
<g fill="#231f20">
<path d="M26.8 167.9l1.6-.4v.4l-1.1 .3v.8l.7-.2v.4l-.7 .2v1l1.1-.3v.5l-1.6 .4z"/>
<path d="M36.3 165.4l1.6-.4v.4l-.6 .2v2.7l-.4 .1v-2.7l-.6 .1z"/>
<path d="M38.8 165a.69 .69 0 0 1 .7-.4 .69 .69 0 0 1 .6 .6l-.5 .1a.36 .36 0 0 0-.5-.1 .36 .36 0 0 0 .1 .6 1.06 1.06 0 0 1 .8 1.3 1.06 1.06 0 0 1-1.4 .7l-.2-.7 .4-.1v.3a.54 .54 0 0 0 .8-.2 .54 .54 0 0 0-.3-.8l-.2-.1a.74 .74 0 0 1-.6-.5 .74 .74 0 0 1 .3-.7z"/>
<path d="M24.3 168.5l.6-.1a.81 .81 0 0 1 1.1 .2 .81 .81 0 0 1-.4 1.2l.5 1.4-.5 .1-.4-1.3-.4 .1v1.4l-.5 .1zM24.8 168.8v.8a.63 .63 0 0 0 .7-.2 .63 .63 0 0 0 0-.7z"/>
<path d="M29.2 167.2l.6-.1a.74 .74 0 0 1 1 0 .74 .74 0 0 1 .1 1 1.52 1.52 0 0 1-1.2 .8v1.4l-.5 .1zM29.7 167.6v.9a.64 .64 0 0 0 .7-.3 .64 .64 0 0 0 0-.7z"/>
<path d="M32.1 166.5l.7-.2a2.32 2.32 0 0 1 .2 2.9 .78 .78 0 0 1-.9 .4 .78 .78 0 0 1-.6-.9v-.5a2.1 2.1 0 0 1 .6-1.7zM32.2 167l-.2 .6v1l.2 .5 .2 .1a1.97 1.97 0 0 0 .2-2.4z"/>
<path d="M34.1 166l.5-.1a.81 .81 0 0 1 1.2 .3 .81 .81 0 0 1-.4 1.1l.4 1.4-.5 .1-.4-1.3-.4 .1v1.4l-.4 .1zM34.5 166.3v.8a.62 .62 0 0 0 .7-.2 .62 .62 0 0 0 .1-.7z"/>
</g>
<path d="M24.3 168.5l.6-.1a.81 .81 0 0 1 1.1 .2 .81 .81 0 0 1-.4 1.2l.5 1.4-.5 .1-.4-1.3-.4 .1v1.4l-.5 .1zM24.8 168.8h.2a.44 .44 0 0 1 .7 .2 .44 .44 0 0 1-.6 .5l-.3 .1zM26.8 167.9l1.6-.4v.4l-1.1 .3v.8l.7-.2v.4l-.7 .2v1l1.1-.3v.5l-1.6 .4zM29.2 167.2l.6-.1a.74 .74 0 0 1 1 0 .74 .74 0 0 1 .1 1 1.52 1.52 0 0 1-1.2 .8v1.4l-.5 .1zM29.7 167.6l.3-.1a.45 .45 0 0 1 .5 .4 .45 .45 0 0 1-.5 .5l-.3 .1zM32.1 166.5l.7-.2a2.32 2.32 0 0 1 .2 2.9 .78 .78 0 0 1-.9 .4 .78 .78 0 0 1-.6-.9v-.5a2.1 2.1 0 0 1 .6-1.7zM32.2 167l.4-.2 .3 1.1a.96 .96 0 0 1-.7 1.2l-.3-1zM34.1 166l.5-.1a.81 .81 0 0 1 1.2 .3 .81 .81 0 0 1-.4 1.1l.4 1.4-.5 .1-.4-1.3-.4 .1v1.4l-.4 .1zM34.5 166.3h.2a.43 .43 0 0 1 .7 .2 .43 .43 0 0 1-.5 .5l-.4 .1zM36.3 165.4l1.6-.4v.4l-.6 .2v2.7l-.4 .1v-2.7l-.6 .1zM38.8 165a.69 .69 0 0 1 .7-.4 .69 .69 0 0 1 .6 .6l-.5 .1a.36 .36 0 0 0-.5-.1 .36 .36 0 0 0 .1 .6 1.06 1.06 0 0 1 .8 1.3 1.06 1.06 0 0 1-1.4 .7l-.2-.7 .4-.1v.3a.54 .54 0 0 0 .8-.2 .54 .54 0 0 0-.3-.8l-.2-.1a.74 .74 0 0 1-.6-.5 .74 .74 0 0 1 .3-.7z" fill="none" stroke="#231f20" stroke-width=".21"/>
<path d="M17.5 173.8l28.5-7.4" fill="none" stroke="#231f20" stroke-width=".21" stroke-dasharray=".6 .3" stroke-linecap="butt"/>
<path d="M17.5 173.8l28.4-7.2v8.7a3.2 3.2 0 0 1-2.4 2.9l-23.6 6a1.79 1.79 0 0 1-2.4-1.7z" fill-rule="evenodd" fill="#2e3092" stroke="#231f20" stroke-width=".21"/>
<path d="M18.1 173.6l27.2-6.9v8.7a2.48 2.48 0 0 1-1.8 2.3l-23.6 6a1.36 1.36 0 0 1-1.8-1.4z" fill-rule="evenodd" fill="#fff" stroke="#231f20" stroke-width=".21"/>
<path d="M18.6 173.5l26.2-6.6v8.7a1.69 1.69 0 0 1-1.3 1.5l-23.6 6a.94 .94 0 0 1-1.3-.9z" fill-rule="evenodd" fill="#2e3092" stroke="#231f20" stroke-width=".21"/>
<path d="M17.5 173.8l1.1-.3 2.9 7.4a2.92 2.92 0 0 0 1.4 2.1l.8 .1 23.6-6.3a1.31 1.31 0 0 0 .5-2.1l-3-8 1.1-.2 3 7.9a2.3 2.3 0 0 1-1.2 3.5l-21.4 5.7a7.5 7.5 0 0 1-3.3 .6 3.1 3.1 0 0 1-2.4-2.4z" fill-rule="evenodd" fill="#fff" stroke="#231f20" stroke-width=".21"/>
<path d="M18.1 173.6l.5-.1 2.9 7.4a2.92 2.92 0 0 0 1.4 2.1l.8 .1 23.6-6.3a1.31 1.31 0 0 0 .5-2.1l-3-8 .5-.1 3 7.9a1.82 1.82 0 0 1-.8 2.9l-21.4 5.7a6.2 6.2 0 0 1-3.2 .5 2.41 2.41 0 0 1-1.7-1.9z" fill-rule="evenodd" fill="#231f20" stroke="#231f20" stroke-width=".21"/>
<path d="M18.6 173.5l26.2-6.8 2.8 7.4a2.55 2.55 0 0 1 .3 2.3l-.6 .4-22.5 6a2.03 2.03 0 0 1-2.6-.3z" fill-rule="evenodd" fill="#fff" stroke="#231f20" stroke-width=".21"/>
<g fill="#231f20">
<path d="M28.7 174.3l.3-.1 1.3 3.4-.4 .2-1.1-2.9-.2 .1-.2-.4z"/>
<path d="M30.1 174.1a1.02 1.02 0 0 1 1.3-.2 1.02 1.02 0 0 1 .3 1.4 1.02 1.02 0 0 1 .8 1.3 1.02 1.02 0 0 1-1.5 .5l-.4-.5 .5-.1 .3 .3h.3a.66 .66 0 0 0 .2-.8 .66 .66 0 0 0-.8-.3l-.2-.5a.48 .48 0 0 0 .4-.6 .48 .48 0 0 0-.7-.3l-.1 .4h-.5z"/>
<path d="M34.2 172.8l.4-.1 1.3 3.5-.5 .1-1.1-2.8h-.2l-.1-.4z"/>
<path d="M35.8 172.4a1.29 1.29 0 0 1 1.8 1.3 2.6 2.6 0 0 1-.5 2.1l-.4-.3 .4-1.2a1.21 1.21 0 0 1-1.4-.4 1.21 1.21 0 0 1 .1-1.5zM36 172.9a.67 .67 0 0 0 .1 .8 .67 .67 0 0 0 .8 .1 .66 .66 0 0 0 0-.8 .66 .66 0 0 0-.9-.1z"/>
<path d="M40.8 171.1l.4-.1 .9 2.1h.2l.1 .4-.2 .1 .3 .8-.4 .1-.3-.8-1.4 .4-.2-.4zM41.1 171.9l-.3 1.6 .8-.3z"/>
<path d="M42.6 170.7a1.14 1.14 0 0 1 1.8 .8 2.54 2.54 0 0 1 .2 2.4 1.13 1.13 0 0 1-1.7-.8 2.65 2.65 0 0 1-.3-2.4zM42.9 171.1a2.84 2.84 0 0 0 1 2.4l.2 .1a1.47 1.47 0 0 0-.2-1.9 .75 .75 0 0 0-1-.6z"/>
</g>
<path d="M28.7 174.3l.3-.1 1.3 3.4-.4 .2-1.1-2.9-.2 .1-.2-.4zM30.1 174.1a1.02 1.02 0 0 1 1.3-.2 1.02 1.02 0 0 1 .3 1.4 1.02 1.02 0 0 1 .8 1.3 1.02 1.02 0 0 1-1.5 .5l-.4-.5 .5-.1 .3 .3h.3a.66 .66 0 0 0 .2-.8 .66 .66 0 0 0-.8-.3l-.2-.5a.48 .48 0 0 0 .4-.6 .48 .48 0 0 0-.7-.3l-.1 .4h-.5zM34.2 172.8l.4-.1 1.3 3.5-.5 .1-1.1-2.8h-.2l-.1-.4zM35.8 172.4a1.29 1.29 0 0 1 1.8 1.3 2.6 2.6 0 0 1-.5 2.1l-.4-.3 .4-1.2a1.21 1.21 0 0 1-1.4-.4 1.21 1.21 0 0 1 .1-1.5zM36 172.9a.6 .6 0 0 1 .9 .2 .6 .6 0 0 1-.4 .9 .78 .78 0 0 1-.5-1.1zM40.8 171.1l.4-.1 .9 2.1h.2l.1 .4-.2 .1 .3 .8-.4 .1-.3-.8-1.4 .4-.2-.4zM41.1 171.9l.5 1.3-.8 .3zM42.6 170.7a1.14 1.14 0 0 1 1.8 .8 2.54 2.54 0 0 1 .2 2.4 1.13 1.13 0 0 1-1.7-.8 2.65 2.65 0 0 1-.3-2.4zM42.9 171.1l.2-.1a1.96 1.96 0 0 1 1.2 1.9v.5l-.2 .2a1.74 1.74 0 0 1-1.1-1.6z" fill="none" stroke="#231f20" stroke-width=".21"/>
<path d="M22.1 175l.3-.2 1 1.5-.4 .3 1.7 1.7 .4 .4 .3-.4 .1 .1 1.4 .8-.1 .3-.5 .3h-.3l-1.5-.7-1.1-.8-.9-1.1-.8-1.7zM22.6 174.8h.4l.7 1.1v.2l-.2 .2zM25.6 178h.2l1.2 .8v.3l-1.5-.9z" fill-rule="evenodd" fill="#231f20" stroke="#231f20" stroke-width=".21"/>
<text font-size="16" fill="#fff" x="81.6" y="113">EXIT 71</text>
<g font-size="13.3" fill="#231f20">
<text x="82.8" y="61.5">TRAFFIC</text>
<text x="80.7" y="82.8">REPORTS</text>
</g>
<g font-size="7.1" fill="#231f20">
<text x="115" y="248.1">INFORMATION SIGN</text>
<text x="175.5" y="272.4">TC1732_3</text>
</g>
<text font-size="5.6" fill="#231f20" x="122.8" y="255.9">“MAIN BACK PLATE”</text>
<text font-size="5.3" fill="#231f20" x="97.8" y="141.5">BACK PLATE</text>
<g font-size="4.4" fill="#231f20">
<text x="108.8" y="31.3">1800</text>
<text x="178.5" y="36">R150</text>
<text x="36.8" y="44.5">160</text>
<text x="49" y="49.2">72</text>
<text x="29.8" y="56.6">200CM</text>
<text x="36.8" y="67.2">120</text>
<text x="29.8" y="77.9">200CM</text>
<text x="16.2" y="85.9">1400</text>
<text x="35.7" y="84.9">20</text>
<text x="37.2" y="92.2">190</text>
<text x="30.8" y="106.6">240CN</text>
<text x="179.6" y="109.2">700</text>
<text x="37.2" y="123.2">270</text>
<text x="49.1" y="125.8">36</text>
</g>
<g font-size="4.2" fill="#231f20">
<text x="116.2" y="149.3">4 x fixing points for staple and slot</text>
<text x="75.4" y="191.6">Notes:</text>
<text x="17.2" y="202.8">Colour Legend</text>
<text x="174.4" y="285.6">A</text>
</g>
<g font-size="3.9" fill="#231f20">
<text x="75.4" y="197.3">1. This hinged sign to be used at locations on motorways and freeways</text>
<text x="79.8" y="201.9">surrounding a public venue where there is a requirement to inform of</text>
<text x="25" y="209.3">Retroreflective white</text>
<text x="79.8" y="206.6">parking and transportation facilities.</text>
<text x="75.4" y="212.2">2. Horizontal centre line indicates location of suitable hinge for flap.</text>
<text x="25" y="216.7">Black (legend and border)</text>
<text x="75.4" y="217.7">3. Cut holes in the back plate panel to allow fitting of staples so as to</text>
<text x="79.8" y="222.4">enable padlocking of the hinged panel in both raised and lowered</text>
<text x="79.8" y="227.1">positions. See TC1732_6.</text>
<text x="75.4" y="232.6">4. Back of sign to be suitably stiffened at staple points.</text>
<text x="13.5" y="266.8">Corridor management and Operations Division</text>
<text x="31.5" y="271.9">Traffic Engineering Section</text>
</g>
<g font-size="3.8" fill="#fff">
<text x="62.2" y="170.8" transform="rotate(-15 62.2 170.8)">EXIT 71</text>
<text x="24" y="178.9" transform="rotate(-14 24 178.9)">EXIT 71</text>
</g>
<g font-size="3.5" fill="#231f20">
<text x="16.7" y="280.5">Designed</text>
<text x="42.7" y="280.5">Checked</text>
<text x="69.7" y="280.5">Scale</text>
<text x="98.5" y="281.4">PRINCIPAL ENGINEER</text>
<text x="153.4" y="276.3">17/09/08</text>
<text x="157.4" y="281">Date</text>
<text x="178.7" y="278.1">Page 3 of 6</text>
<text x="17" y="284.8">TV 9/08</text>
<text x="42.8" y="284.8">KB 9/08</text>
<text x="69.7" y="285">Not to Scale</text>
<text x="98.5" y="285.1">(Traffic Engineering)</text>
</g>
<text font-size="3.4" fill="#231f20" x="96.3" y="266.3">ORIGINAL APPROVED AS OFFICIAL TRAFFIC SIGN</text>
</svg>
